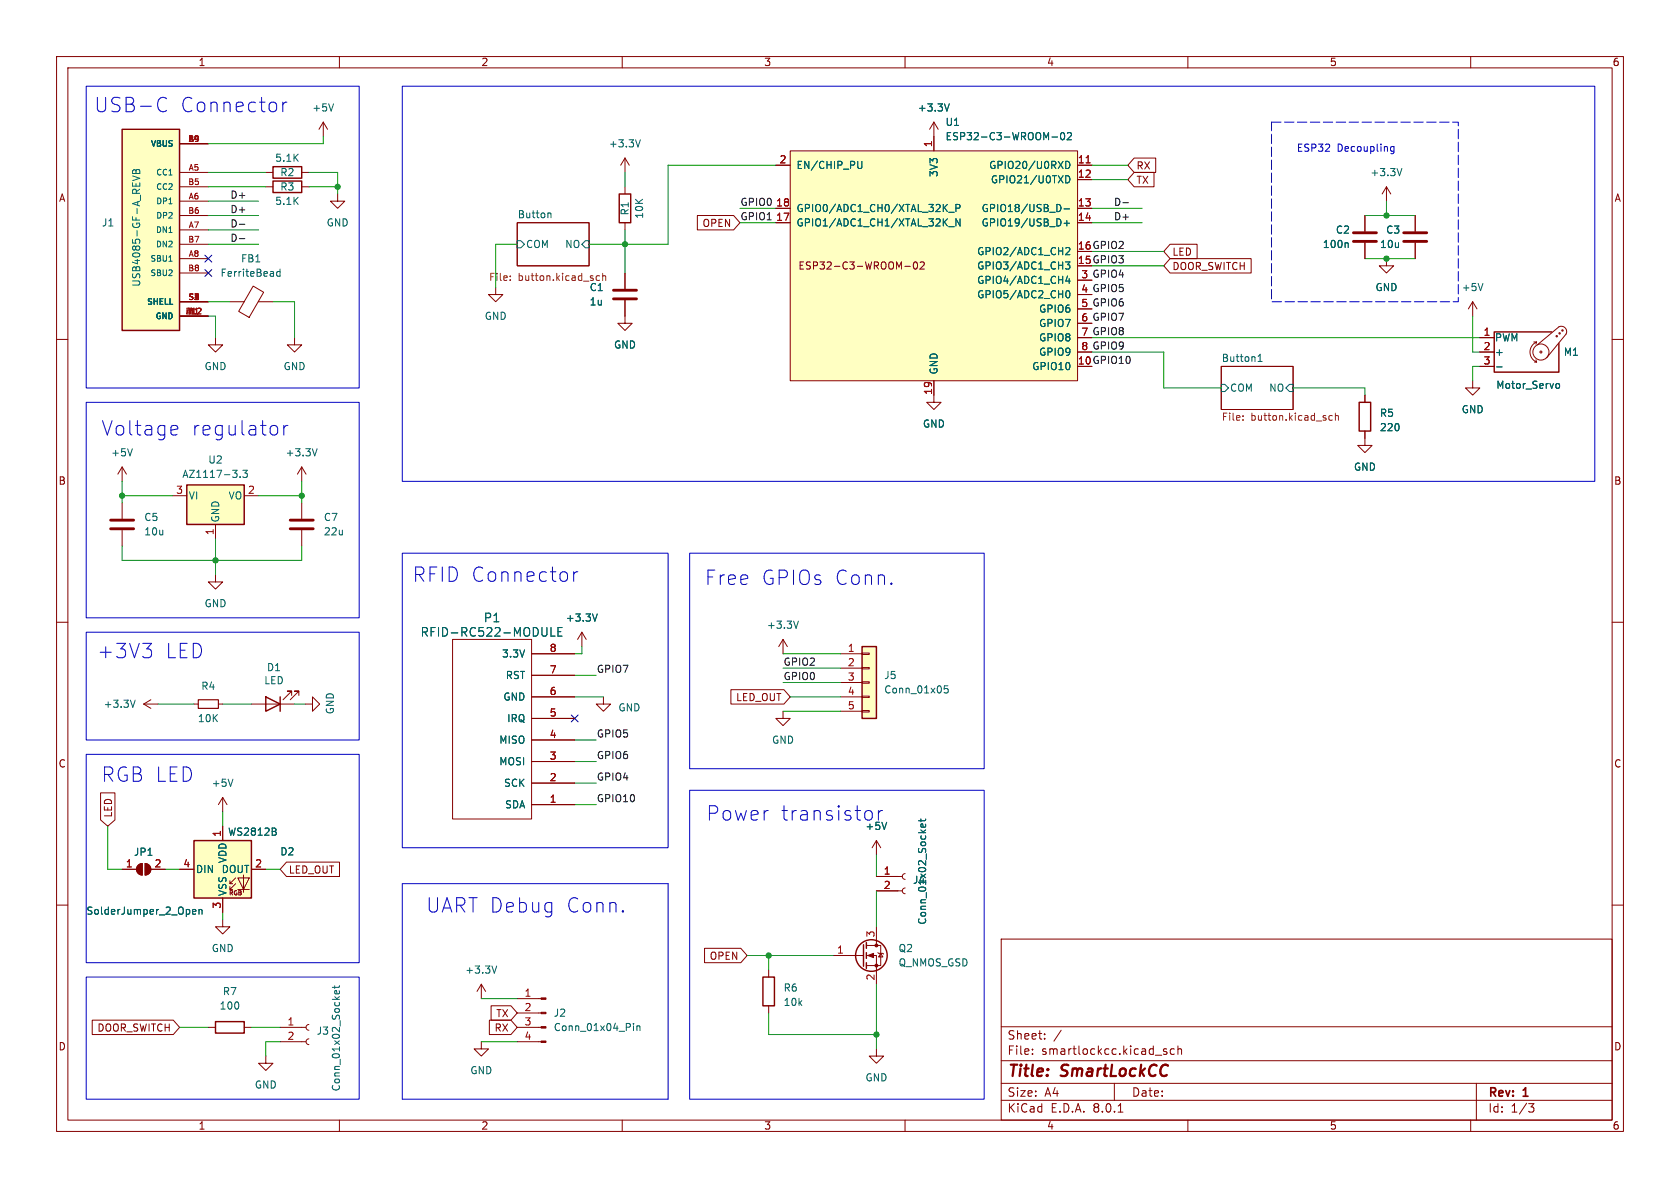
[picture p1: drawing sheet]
<svg xmlns="http://www.w3.org/2000/svg" width="297mm" height="210mm" viewBox="0 0 297 210" stroke-linecap="round" stroke-linejoin="round" font-family="sans-serif">
<g fill="none" stroke="#840000" stroke-width=".18">
<path d="M10 10h277v190h-277zM12 12h273v186h-273zM60 10v2M110 10v2M160 10v2M210 10v2M260 10v2M91.4 39.4h12.7v7.6h-12.7zM110.5 27.9l-.8 1.3M110.5 27.9v2.6M110.5 33v1.3M110.5 39.4v1.2"/>
<path d="M110.5 27.9l.8 1.3M10 60h2M87.6 50.8v1.3h1.3l-1.3 1.2-1.2-1.2h1.2M110.5 48.3v2.8M110.5 53.1v2.8M260.3 53.3l-.7 1.3M260.3 53.3v2.6M260.3 53.3l.8 1.3M261.6 59.7h2.6M275.6 57.8a.95 .95 0 0 1 1.1 .2 .95 .95 0 0 1 .2 1.1l-3.5 4.1M275.6 57.8l-3.8 3.2M285 60h2"/>
<path d="M165.1 69.9v1.2h1.3l-1.3 1.3-1.3-1.3h1.3M215.9 64.8h12.7v7.6h-12.7zM241.3 76.2v2.5h-1.3l1.3 1.3 1.3-1.3h-1.3M241.3 69.9v1.2M260.3 67.3v1.3h-1.2l1.2 1.3 1.3-1.3h-1.3M261.6 62.2h2.6M261.6 64.8h2.6M271.1 60.5h.6M271.3 64h.4M271.5 63.6l.2 .4M271.7 60.5a1.94 1.94 0 0 0-1.2 1.7 1.94 1.94 0 0 0 1.2 1.8M271.7 60.5l-.2 .3"/>
<path d="M10 110h2M80 113h14v31.8h-14zM94 119.4h7.6M94 115.6h7.6M102.9 111.8l-.8 1.2M102.9 111.8v2.5M102.9 111.8l.7 1.2M285 110h2M94 138.4h7.6M94 134.6h7.6M94 130.8h7.6M94 127h7.6"/>
<path d="M94 123.2h7.6M106.7 123.2v1.3h1.2l-1.2 1.2-1.3-1.2h1.3M10 160h2M94 142.2h7.6M285 160h2M91.4 179.1h4.3M91.4 176.5h4.3M177 166h108v32h-108zM36.8 181.6h1.3M43.2 181.6h1.2M49.5 184.2h4.6M49.5 181.6h4.6"/>
<path d="M54.6 183.6l-.3 .2-.2 .4 .2 .3 .3 .2M54.6 181.1l-.3 .2-.2 .3 .2 .4 .3 .1M60 198v2M85.1 184.2v1.2h1.3l-1.3 1.3-1.3-1.3h1.3M91.4 184.2h4.3M91.4 181.6h4.3M110 198v2M160 198v2M177 194.5h108M177 191.5h108M177 187.5h108M177 181.5h108"/>
<path d="M182.5 186.3v.1M182.5 185.5v.1M184.7 183.6v.1M184.7 182.8v.1M187.6 182.1l-1.3 2M197 191.5v3M197.7 196.6h.8M206.2 185.5l-.3-.1-.2 .2v.2l.5 .2v.3h-.5M207.6 185.5l-.4-.1-.3 .3v.4l.1 .2h.6M208.2 185.5l.3-.1 .3 .1 .1 .9M208.2 184.9v1.5M210 198v2"/>
<path d="M260 198v2M261 191.5v6.5M270.2 195.1h1l-.5 .6 .4 .1 .1 .5-.3 .3h-.4"/>
<circle cx="275.2" cy="59.4" r=".13"/>
<circle cx="275.7" cy="58.9" r=".13"/>
<circle cx="276.2" cy="58.4" r=".13"/>
<circle cx="272.4" cy="62.2" r="1.42"/>
<circle cx="272.4" cy="62.2" r=".18"/>
</g>
<g fill="none" stroke="#006464" stroke-width=".18">
<path d="M97 37.6l.4 .2v.7M113.2 24.7l-.4 1.3M91.4 42.5h.7l.6 .7-.6 .6h-.7zM103.5 42.5h.6v1.3h-.6l-.6-.6zM262.2 50.1l-.5 1.3M215.9 67.9h.6l.7 .7-.7 .6h-.6zM222.4 63.9h.7M222.4 63l.4-.4v1.3M228 67.9h.6v1.3h-.6l-.7-.6zM264.6 64.9h1M275 68l.3-.2 .3 .1 .1 .1-.1 .6-.3 .1-.3-.3M97.4 110.9v1.6h.7"/>
<path d="M98.6 111.7h.6M99.4 110.9h-.8v1.6h.8M105.6 108.5l-.4 1.3M59.2 174.2v.5M60 175.1v.4l-.2 .2-.6-.1v-.5h.3l.1 .6M60 174.2l-.2 .3h-1.1M112 180.9v.1M112 181.3v.9M112.6 181.3v.9M112.6 181.5l.2-.2 .3 .1v.8"/>
</g>
<path d="M90.2 49.5v.1M90.2 48.8v.1M106 48.8l-.4-.1-.2 .3 .1 .5h.5M106.5 48.9l.2-.2 .3 .1 .1 .8M106.5 48.3v1.3M219.7 74.2v.1M219.7 73.5v.1M235.5 73.5h-.3l-.3 .2 .2 .5h.4M236.1 73.6l.2-.1h.3v.8M236.1 73v1.3" fill="none" stroke="#725600" stroke-width=".18"/>
<path d="M109.5 34.3h2v5.1h-2zM274.3 58.7h-10.1v7.1h11.4v-5.1M240.3 71.1h2v5.1h-2zM38.1 180.6h5.1v2h-5.1z" fill="none" stroke="#840000" stroke-width=".25"/>
<path d="M108.5 52.8h4M108.5 51.3h4" fill="none" stroke="#840000" stroke-width=".51"/>
<g fill="#840000" stroke="#840000" stroke-width=".18">
<path d="M95.7 184h.8v.3h-.8z"/>
<path d="M95.7 181.5h.8v.2h-.8z"/>
<path d="M95.7 178.9h.8v.3h-.8z"/>
<path d="M95.7 176.4h.8v.3h-.8z"/>
</g>
<path d="M21.6 22.9h10.1v35.5h-10.1z" fill="#ffffc2"/>
<path d="M21.6 22.9h10.1v35.5h-10.1zM47 123.2l2.5 1.3-2.5 1.2zM49.5 123.2v2.5" fill="none" stroke="#840000" stroke-width=".25"/>
<g fill="none" stroke="#840000" stroke-width=".18">
<path d="M31.7 25.4h5.1M31.7 30.5h5.1M31.7 35.6h5.1M31.7 33h5.1M31.7 38.1h5.1M31.7 55.9h5.1M31.7 40.6h5.1M31.7 45.7h5.1M31.7 43.2h5.1M31.7 48.3h5.1M31.7 53.3h5.1M110.5 55.9v1.3h1.3l-1.3 1.2-1.3-1.2h1.3"/>
<path d="M44.4 124.5h7.7M51.6 122.9v-.7h-.8h.8l-1.6 1.5M52.8 122.9v-.7h-.7h.7l-1.5 1.5M54 124.5h1.2v-1.3l1.3 1.3-1.3 1.2v-1.2M39.4 141l-.8 1.2M39.4 141v2.5M39.4 141l.7 1.2M39.4 162.6v1.2h1.2l-1.2 1.3-1.3-1.3h1.3"/>
</g>
<path d="M23.4 31.1l1.3 .4-1.3 .4M23.5 30.1l.3-.1 .2 .2 .2-.2 .3-.1 .2 .3v.5h-1.3zM24 30.2v.5M29.9 46.2h.5M41.2 137.7l-.4 1.3" fill="none" stroke="#006464" stroke-width=".18"/>
<path d="M35.1 54.5h-.1" fill="none" stroke="#a90000" stroke-width=".18"/>
<path d="M34.3 148.6h10.1v10.2h-10.1z" fill="#ffffc2"/>
<g fill="none" stroke="#840000" stroke-width=".18">
<path d="M245.1 33l-.8 1.3M245.1 33v2.6M245.1 33l.8 1.3M21.6 153.7h2.5M24.4 153l.7-.3v2a1.02 1.02 0 0 1-.9-.6 1.02 1.02 0 0 1 .2-1.1zM25.7 152.7a1.02 1.02 0 0 1 1 1 1.02 1.02 0 0 1-1 1zM26.7 153.7h2.5M31.7 153.7h2.6M39.4 146.1v2.5M39.4 158.8v2.5M40.6 157.2h.5M40.6 156.2h.5"/>
<path d="M41.7 156.2l-1.1 1v-.5M41.7 155.2l-1.1 1v-.5M42 155.2h2.1l-1 2zM42 157.2h2.1M43.1 154.7v3M44.4 153.7h2.6"/>
</g>
<path d="M34.3 148.6h10.1v10.2h-10.1z" fill="none" stroke="#840000" stroke-width=".25"/>
<path d="M247.8 29.8l-.4 1.3M48.7 147l.1 .2-.1 .4M48.7 146.5v.4M34 161.2l.6-.1v-.3h-.4l-.2 .2 .1 .6h.5M35.2 160.9l.2-.1h.3v.8M35.2 160.8v.8" fill="none" stroke="#006464" stroke-width=".18"/>
<g fill="#840000" stroke="#840000" stroke-width=".18">
<path d="M24.4 153l.7-.3v2a1.02 1.02 0 0 1-.9-.6 1.02 1.02 0 0 1 .2-1.1z"/>
<path d="M25.7 152.7a1.02 1.02 0 0 1 1 1 1.02 1.02 0 0 1-1 1z"/>
</g>
<path d="M139.7 26.7h50.8v40.6h-50.8z" fill="#ffffc2"/>
<g fill="none" stroke="#840000" stroke-width=".18">
<path d="M47 30.5h1.3M47 33h1.3M53.3 30.5h1.3M53.3 33h1.3M57.1 21.6l-.7 1.3M57.1 21.6v2.5M57.1 21.6l.8 1.3M59.7 34.3v1.3h1.3l-1.3 1.2-1.3-1.2h1.3M137.2 29.2h2.5M137.2 36.8h2.5M137.2 39.4h2.5M139.7 26.7h50.8v40.6h-50.8z"/>
<path d="M165.1 21.6v5.1M165.1 21.6l-.8 1.3M165.1 21.6l.8 1.3M190.5 29.2h2.5M190.5 31.8h2.5M190.5 36.8h2.5M190.5 39.4h2.5M241.3 38.1v2.8M250.2 38.1v2.8M38.1 59.7v1.3h1.3l-1.3 1.2-1.3-1.2h1.3M40.6 53.3h2.6M44.8 50.6l1.8 1.1-2.6 4.4-1.8-1.1z"/>
<path d="M45.7 53.3h2.6M52.1 59.7v1.3h1.2l-1.2 1.2-1.3-1.2h1.3M160 47.1h.9M161.6 46.4l.2-.1a.68 .68 0 0 1 .4 .6 .68 .68 0 0 1-.4 .7l-.2-.2-.1-.3zM162.7 46.4l.5-.1 .2 .4-.8 .9h.8M190.5 49.5h2.5M190.5 54.6h2.5M190.5 57.2h2.5M190.5 59.7h2.5M241.3 42.9v2.8M245.1 45.7v1.3h1.3l-1.3 1.3-1.3-1.3h1.3M250.2 42.9v2.8"/>
<path d="M165.1 67.3v2.6M190.5 62.2h2.5M21.6 82.6l-.8 1.2M21.6 82.6v2.5M21.6 82.6l.8 1.2M53.3 82.6l-.7 1.2M53.3 82.6v2.5M53.3 82.6l.8 1.2M25.4 124.5h2.5M25.4 124.5l1.3 .7M26.7 123.7l-1.3 .8M34.3 124.5h.8"/>
<path d="M38.6 124.5h.8M154.9 148.6v2.5M154.9 157.5h4.6M154.9 154.9h4.6M154.9 148.6l-.7 1.3M154.9 148.6l.8 1.3M160 157l-.3 .1-.2 .4 .2 .3 .3 .2M160 154.4l-.3 .2-.2 .3 .2 .4 .3 .1M85.1 174l-.8 1.3M85.1 174v2.5M85.1 174l.8 1.3M135.9 171.5v1.2"/>
<path d="M135.9 177.8v1.3M147.3 168.9h5.4M153.2 168.9h1.7v5.1M153.2 167.1h2.5v3.6h-2.5M154.9 163.8v3.3M155.2 168.4l.1 .1h.8l.1 .2M155.7 168.5l.4 .7h-.8zM47 186.7v1.3h1.3l-1.3 1.2-1.3-1.2h1.3M154.9 185.4v1.3h1.3l-1.3 1.3-1.2-1.3h1.2"/>
</g>
<g fill="none" stroke="#006464" stroke-width=".18">
<path d="M59 18.4l-.5 1.2M167.8 18.4l-.4 1.2M152.4 28.5l-.1 1.2-.2 .1-.3-.1M167.7 37.5h1M169 36.8l.6-.1 .1-.1v-.3l-.7-.2v1.3M169.7 38.7v1.2l-.7-1.2v1.2M186 24.2h.9M187.3 36.2l.3 .5-.3 .6M187.6 23.6l.2-.2a.68 .68 0 0 1 .4 .7 .68 .68 0 0 1-.4 .6l-.2-.1-.1-.4zM188.1 36.9h1M188.1 39.5h1M188.4 28.5a.64 .64 0 0 1 .7 .7 .64 .64 0 0 1-.7 .6z"/>
<path d="M188.4 31.1a.64 .64 0 0 1 .7 .6 .64 .64 0 0 1-.7 .6zM188.6 39v.9M188.7 23.6l.5-.2 .2 .4-.8 .9h.8M49.5 47.6v1.2M49.5 48.1l-.4-.1-.2 .2 .1 .6h.5M167.7 40.1h1M188.4 46.3h.7l-.4 .5 .4 .1v.5l-.2 .2-.5-.2M188.4 43.9l.5-.1 .2 .3-.7 .9h.7M188.6 51.4h.1a.68 .68 0 0 1 .5 .6 .68 .68 0 0 1-.5 .6 .84 .84 0 0 1-.1-1.2zM188.7 48.8l-.3 .9h.8M189 49.3v.8M238.2 42.9l.1 .2v.7"/>
<path d="M23.4 79.3l-.4 1.3M56.1 79.3l-.5 1.3M23.9 123.8l-.4 1.2M156.8 145.4l-.5 1.2M162.8 144.8v.5M163.6 145.7v.3l-.1 .2h-.6v-.5l.2-.1 .1 .6M163.6 144.8l-.1 .3h-1.1M87.8 170.8l-.4 1.2"/>
</g>
<path d="M192 28.8h.7" fill="none" stroke="#a90000" stroke-width=".18"/>
<path d="M239.3 42.7h4M239.3 41.1h4M248.2 42.7h4M248.2 41.1h4" fill="none" stroke="#840000" stroke-width=".51"/>
<path d="M35.1 123.7h3.5v1.5h-3.5z" fill="none" stroke="#840000" stroke-width=".2"/>
<g fill="none" stroke="#840000" stroke-width=".25">
<path d="M48.3 29.5h5v2h-5zM48.3 32h5v2h-5zM134.9 172.7h2v5.1h-2zM152.7 167v3.8M153.2 166.6v1M153.2 168.4v1M153.2 170.2v1"/>
<circle cx="154.1" cy="168.9" r="2.79"/>
</g>
<g fill="#840000" stroke="#840000" stroke-width=".18">
<path d="M153.4 168.9l1-.4v.8z"/>
<circle cx="154.9" cy="170.7" r=".25"/>
<circle cx="154.9" cy="167.1" r=".25"/>
</g>
<path d="M33 85.7h10.2v7h-10.2z" fill="#ffffc2"/>
<path d="M33 85.7h10.2v7h-10.2z" fill="none" stroke="#840000" stroke-width=".25"/>
<path d="M21.6 88.9v2.8M21.6 93.7v2.8M30.5 87.6h2.5M38.1 92.7v2.6M43.2 87.6h2.5M53.3 88.9v2.8M53.3 93.7v2.8M38.1 101.6v1.3h1.3l-1.3 1.2-1.3-1.2h1.3M138.4 113l-.7 1.3M138.4 113v2.6M138.4 113l.8 1.3M138.4 125.7v1.3h1.3l-1.3 1.3-1.2-1.3h1.2" fill="none" stroke="#840000" stroke-width=".18"/>
<path d="M42.5 84.3v.1M42.9 83.1h.8l-.4 .5 .4 .1v.6l-.2 .1-.6-.1M141.2 109.8l-.5 1.3" fill="none" stroke="#006464" stroke-width=".18"/>
<path d="M19.6 93.5h4M19.6 91.9h4M51.3 93.5h4.1M51.3 91.9h4.1" fill="none" stroke="#840000" stroke-width=".51"/>
<path d="M152.4 114.3h2.5v12.7h-2.5z" fill="#ffffc2"/>
<g fill="none" stroke="#840000" stroke-width=".18">
<path d="M123.3 38.1h6.4l1.1 1.3-1.1 1.2h-6.4zM137.2 29.2h2.5M137.2 36.8h2.5M137.2 39.4h2.5M165.1 24.1v2.6M190.5 29.2h2.5M190.5 31.8h2.5M190.5 36.8h2.5M190.5 39.4h2.5M200.5 27.9h3.8v2.6h-3.8l-1.1-1.3zM200.5 30.5h3.5v2.5h-3.5l-1.1-1.2zM241.3 38.1v2.8"/>
<path d="M250.2 38.1v2.8M110.5 48.3v2.8M110.5 53.1v2.8M190.5 49.5h2.5M190.5 54.6h2.5M190.5 57.2h2.5M190.5 59.7h2.5M206.9 45.7h14.3v2.6h-14.3l-1.2-1.3zM206.9 43.2h4.7v2.5h-4.7l-1.2-1.2zM241.3 42.9v2.8M250.2 42.9v2.8M261.6 59.7h2.6"/>
<path d="M165.1 67.3v2.6M190.5 62.2h2.5M241.3 69.9v1.2M241.3 76.2v1.3M261.6 62.2h2.6M261.6 64.8h2.6M94 115.6h7.6M94 119.4h7.6M148.6 115.6h3.8M148.6 118.1h3.8M152.4 118h1.3v.2h-1.3zM152.4 115.4h1.3v.3h-1.3z"/>
<path d="M94 123.2h7.6M94 138.4h7.6M94 134.6h7.6M94 130.8h7.6M94 127h7.6M129.2 121.9h9.4l1.1 1.3-1.1 1.3h-9.4zM148.6 120.7h3.8M148.6 123.2h3.8M148.6 125.7h3.8M152.4 125.6h1.3v.3h-1.3zM152.4 123.1h1.3v.2h-1.3zM152.4 120.5h1.3v.3h-1.3z"/>
<path d="M17.8 140.2h2.5v4.7l-1.3 1.2-1.2-1.2zM21.6 153.7h2.5M26.7 153.7h2.5M31.7 153.7h2.6M39.4 146.1v2.5M39.4 158.8v2.5M44.4 153.7h2.6M50.6 152.4h9.4v2.5h-9.4l-1.1-1.2zM94 142.2h7.6M154.9 154.9h3.8M154.9 157.5h3.8M86.8 177.8h3.5l1.1 1.3-1.1 1.2h-3.5z"/>
<path d="M124.6 167.6h6.4l1.1 1.3-1.1 1.3h-6.4zM16.3 180.3h14.3l1.1 1.3-1.1 1.3h-14.3zM86.5 180.3h3.8l1.1 1.3-1.1 1.3h-3.8z"/>
</g>
<path d="M152.4 114.3h2.5v12.7h-2.5z" fill="none" stroke="#840000" stroke-width=".25"/>
<g fill="none" stroke="#006464" stroke-width=".18">
<path d="M167.8 18.4l-.4 1.2M152.4 28.5l-.1 1.2-.2 .1-.3-.1M167.7 37.5h1M169 36.8l.6-.1 .1-.1v-.3l-.7-.2v1.3M169.7 38.7v1.2l-.7-1.2v1.2M186 24.2h.9M187.3 36.2l.3 .5-.3 .6M187.6 23.6l.2-.2a.68 .68 0 0 1 .4 .7 .68 .68 0 0 1-.4 .6l-.2-.1-.1-.4zM188.1 36.9h1M188.1 39.5h1M188.4 28.5a.64 .64 0 0 1 .7 .7 .64 .64 0 0 1-.7 .6zM188.4 31.1a.64 .64 0 0 1 .7 .6 .64 .64 0 0 1-.7 .6z"/>
<path d="M188.6 39v.9M188.7 23.6l.5-.2 .2 .4-.8 .9h.8M167.7 40.1h1M188.4 46.3h.7l-.4 .5 .4 .1v.5l-.2 .2-.5-.2M188.4 43.9l.5-.1 .2 .3-.7 .9h.7M188.6 51.4h.1a.68 .68 0 0 1 .5 .6 .68 .68 0 0 1-.5 .6 .84 .84 0 0 1-.1-1.2zM188.7 48.8l-.3 .9h.8M189 49.3v.8M238.2 42.9l.1 .2v.7M264.6 64.9h1M275 68l.3-.2 .3 .1 .1 .1-.1 .6-.3 .1-.3-.3M97.4 110.9v1.6h.7"/>
<path d="M98.6 111.7h.6M99.4 110.9h-.8v1.6h.8M105.6 108.5l-.4 1.3M167.6 121.2h-.6l-.1 .6 .2-.1 .4 .1 .1 .2v.4l-.2 .1-.5-.1M48.7 147l.1 .2-.1 .4M48.7 146.5v.4M156.8 145.4l-.5 1.2M162.8 144.8v.5M163.6 145.7v.3l-.1 .2h-.6v-.5l.2-.1 .1 .6M163.6 144.8l-.1 .3h-1.1M34 161.2l.6-.1v-.3h-.4l-.2 .2 .1 .6h.5M35.2 160.9l.2-.1h.3v.8"/>
<path d="M35.2 160.8v.8"/>
</g>
<path d="M42.3 39.6h1M198.5 35.8h1M42.3 42.2h1" fill="none" stroke="#0f0f0f" stroke-width=".18"/>
<g fill="none" stroke="#0000c2" stroke-width=".18">
<path d="M15.2 15.2h48.3v53.4h-48.3zM28.3 17.3a.89 .89 0 0 1 1.1 .2M29.4 19.5a.89 .89 0 0 1-1.1 .1M50 18.1v1.7M50.7 18.1a.65 .65 0 0 0-.7 .4M71.1 15.2h210.8v69.9h-210.8zM246.4 25.9v1l-.2 .3-.3-.1M246.4 26l-.3-.1-.3 .2 .2 .6h.4M15.2 71.1h48.3v38.1h-48.3zM30.6 75.2l.7 .1 .1 .5-1.2 .3M31.3 76.8l-.7 .1M48.8 75.3l.3 .4v.7l-.3 .4"/>
<path d="M50.2 75.2v1.7M50.9 75.2a.65 .65 0 0 0-.7 .5M71.1 97.8h47v52.1h-47zM121.9 97.8h52.1v38.1h-52.1zM15.2 111.8h48.3v19h-48.3zM25.2 113.7h1.6l-.9 1M26.3 114.7l.5 .5v.6l-.5 .5M101.4 101.1v1.7M102.1 101.1a.65 .65 0 0 0-.7 .5M15.2 133.4h48.3v36.8h-48.3zM121.9 139.7h52.1v54.6h-52.1zM71.1 156.2h47v38.1h-47z"/>
<path d="M153.4 143.3a.69 .69 0 0 1 .8 .5v.7a.69 .69 0 0 1-.8 .5M155.3 143.3v1.7M156 143.3a.65 .65 0 0 0-.7 .5M15.2 172.7h48.3v21.6h-48.3z"/>
</g>
<path d="M224.8 21.6h33v31.7h-33z" fill="none" stroke="#0000c2" stroke-width=".18" stroke-dasharray="1.7 .6"/>
<g fill="none" stroke="#009600" stroke-width=".18">
<path d="M36.8 30.5h10.2M36.8 38.1h8.9M36.8 33h10.2M36.8 35.6h8.9M54.6 30.5h5.1v3.8M54.6 33h5.1M57.1 24.1v1.3h-20.3M110.5 30.5v2.5M130.8 36.8h6.4M130.8 39.4h6.4M137.2 29.2h-19.1v14h-14M193 31.8h6.4"/>
<path d="M193 29.2h6.4M193 36.8h8.9M193 39.4h8.9M241.3 38.1h8.9M245.1 35.6v2.5M36.8 53.3h3.8M36.8 43.2h8.9M36.8 55.9h1.3v3.8M36.8 40.6h8.9M48.3 53.3h3.8v6.4M91.4 43.2h-3.8v7.6M110.5 40.6v7.7"/>
<path d="M193 44.5h12.7M193 47h12.7M193 59.7h68.6M241.3 45.7h8.9M260.3 55.9v6.3h1.3M193 62.2h12.7v6.4h10.2M228.6 68.6h12.7v1.3M261.6 64.8h-1.3v2.5M21.6 85.1v3.8M21.6 96.5v2.6h31.7v-2.6M21.6 87.6h8.9M38.1 95.3v6.3"/>
<path d="M45.7 87.6h7.6M53.3 85.1v3.8M101.6 119.4h3.8M102.9 114.3v1.3h-1.3M138.4 115.6h10.2M138.4 118.1h10.2M27.9 124.5h6.4M39.4 124.5h5M52.1 124.5h1.9M101.6 123.2h5.1M101.6 130.8h3.8M101.6 134.6h3.8"/>
<path d="M101.6 138.4h3.8M138.4 125.7h10.2M138.4 120.7h10.2M139.7 123.2h8.9M19 146.1v7.6h2.6M29.2 153.7h2.5M39.4 143.5v2.6M47 153.7h2.5M101.6 142.2h3.8M154.9 151.1v3.8M154.9 157.5v6.3M39.4 161.3v1.3"/>
<path d="M85.1 176.5h6.3M132.1 168.9h15.2M135.9 179.1v3.8h19M135.9 168.9v2.6M154.9 174v11.4M31.7 181.6h5.1M44.4 181.6h5.1M49.5 184.2h-2.5v2.5M85.1 184.2h6.3"/>
</g>
<path d="M36.2 45.1l1.2 1.2M36.2 47.7l1.2 1.2M37.4 45.1l-1.2 1.2M37.4 47.7l-1.2 1.2M101 126.4l1.2 1.2M102.2 126.4l-1.2 1.2" fill="none" stroke="#000084" stroke-width=".18"/>
<path d="M192 28.8h.7" fill="none" stroke="#a90000" stroke-width=".18"/>
<g fill="#009600" stroke="#009600" stroke-width=".18">
<circle cx="154.9" cy="182.9" r=".46"/>
<circle cx="135.9" cy="168.9" r=".46"/>
<circle cx="59.7" cy="33" r=".46"/>
<circle cx="110.5" cy="43.2" r=".46"/>
<circle cx="38.1" cy="99.1" r=".46"/>
<circle cx="53.3" cy="87.6" r=".46"/>
<circle cx="21.6" cy="87.6" r=".46"/>
<circle cx="245.1" cy="38.1" r=".46"/>
<circle cx="245.1" cy="45.7" r=".46"/>
</g>
<g font-size="3.5" fill="#0000c2">
<text x="16.5" y="20.1">USB-C</text>
<text x="31.7" y="20.1">Connector</text>
<text x="17.8" y="77.2">Voltage</text>
<text x="33.7" y="77.2">regulator</text>
<text x="72.9" y="103.1">RFID Connector</text>
<text x="124.5" y="103.6">Free</text>
<text x="134.4" y="103.6">GPIOs Conn.</text>
<text x="17" y="116.6">+3V3</text>
<text x="29.1" y="116.6">LED</text>
<text x="17.8" y="138.4">RGB LED</text>
<text x="124.7" y="145.3">Power</text>
<text x="137.8" y="145.3">transistor</text>
<text x="75.2" y="161.5">UART Debug</text>
<text x="99.9" y="161.5">Conn.</text>
</g>
<g font-size="2.8" fill="#840000">
<text x="178" y="190.9">Title:</text>
<text x="187.7" y="190.9">SmartLockCC</text>
</g>
<g font-size="2.1" fill="#006464">
<text x="74.3" y="112.8">RFID-RC522-MODULE</text>
<text x="85.4" y="110.2">P1</text>
</g>
<g font-size="2.1" fill="#840000">
<text x="178" y="184">Sheet:</text>
<text x="178" y="186.7">File:</text>
<text x="184.1" y="186.7">smartlockcc.kicad_sch</text>
<text x="178" y="196.9">KiCad</text>
<text x="178" y="194.1">Size:</text>
<text x="184.7" y="194.1">A4</text>
<text x="185.7" y="196.9">E.D.A.</text>
<text x="193.3" y="196.9">8.0.1</text>
<text x="200" y="194.1">Date:</text>
<text x="263" y="194.3">Rev:</text>
<text x="263" y="196.9">Id:</text>
<text x="267.1" y="196.9">1/3</text>
<text x="269.4" y="194.3">1</text>
</g>
<g font-size="1.8" fill="#840000">
<text x="35" y="11.9">1</text>
<text x="85" y="11.9">2</text>
<text x="135" y="11.9">3</text>
<text x="185" y="11.9">4</text>
<text x="235" y="11.9">5</text>
<text x="285" y="11.9">6</text>
<text x="10.3" y="35.9">A</text>
<text x="200.8" y="30.2">RX</text>
<text x="200.8" y="32.7">TX</text>
<text x="285.3" y="35.9">A</text>
<text x="124.1" y="40.3">OPEN</text>
<text x="141" y="47.9">ESP32-C3-WROOM-02</text>
<text x="190.5" y="46.7">15 GPIO3</text>
<text x="190.5" y="44.2">16 GPIO2</text>
<text x="207.2" y="47.9">DOOR_SWITCH</text>
<text x="207.2" y="45.4">LED</text>
<text x="191.1" y="51.8">4 GPIO5</text>
<text x="190.5" y="64.5">10 GPIO10</text>
<text x="10.3" y="85.9">B</text>
<text x="285.3" y="85.9">B</text>
<text x="130" y="124.1">LED_OUT</text>
<text x="10.3" y="135.9">C</text>
<text x="285.3" y="135.9">C</text>
<text x="20" y="144.6" transform="rotate(-90 20 144.6)">LED</text>
<text x="51" y="154.6">LED_OUT</text>
<text x="125.4" y="169.9">OPEN</text>
<text x="10.3" y="185.9">D</text>
<text x="17.1" y="182.6">DOOR_SWITCH</text>
<text x="87.3" y="182.6">RX</text>
<text x="87.6" y="180">TX</text>
<text x="285.3" y="185.9">D</text>
<text x="35" y="199.9">1</text>
<text x="85" y="199.9">2</text>
<text x="135" y="199.9">3</text>
<text x="185" y="199.9">4</text>
<text x="235" y="199.9">5</text>
<text x="285" y="199.9">6</text>
</g>
<g font-size="1.8" fill="#006464">
<text x="55.1" y="19.9">+5V</text>
<text x="162.2" y="19.9">+3.3V</text>
<text x="167.1" y="22.5">U1</text>
<text x="48.6" y="28.8">5.1K</text>
<text x="107.5" y="26.3">+3.3V</text>
<text x="167.1" y="25">ESP32-C3-WROOM-02</text>
<text x="49.5" y="31.3">R2</text>
<text x="49.5" y="33.9">R3</text>
<text x="140.7" y="30.1">EN/CHIP_PU</text>
<text x="166" y="31.4" transform="rotate(-90 166 31.4)">3V3</text>
<text x="174.8" y="30.1">GPIO20/U0RXD</text>
<text x="175.1" y="32.6">GPIO21/U0TXD</text>
<text x="242.2" y="31.3">+3.3V</text>
<text x="17.9" y="40.2">J1</text>
<text x="48.6" y="36.4">5.1K</text>
<text x="57.7" y="40.2">GND</text>
<text x="91.4" y="38.7">Button</text>
<text x="111.4" y="38.2" transform="rotate(-90 111.4 38.2)">R1</text>
<text x="113.9" y="38.8" transform="rotate(-90 113.9 38.8)">10K</text>
<text x="140.7" y="40.2">GPIO1/ADC1_CH1/XTAL_32K_N</text>
<text x="140.7" y="37.7">GPIO0/ADC1_CH0/XTAL_32K_P</text>
<text x="173.4" y="37.7">GPIO18/USB_D-</text>
<text x="173.4" y="40.2">GPIO19/USB_D+</text>
<text x="236.1" y="41.5">C2</text>
<text x="245" y="41.5">C3</text>
<text x="42.5" y="46.6">FB1</text>
<text x="92.9" y="44">COM</text>
<text x="99.8" y="44">NO</text>
<text x="172.6" y="47.9">GPIO3/ADC1_CH3</text>
<text x="172.6" y="45.3">GPIO2/ADC1_CH2</text>
<text x="233.8" y="44">100n</text>
<text x="243.9" y="44">10u</text>
<text x="25" y="50.8" transform="rotate(-90 25 50.8)">USB4085-GF-A_REVB</text>
<text x="38.9" y="49.1">FerriteBead</text>
<text x="104.1" y="51.7">C1</text>
<text x="172.6" y="50.4">GPIO4/ADC1_CH4</text>
<text x="172.6" y="52.9">GPIO5/ADC2_CH0</text>
<text x="243.1" y="51.7">GND</text>
<text x="258.3" y="51.7">+5V</text>
<text x="85.6" y="56.7">GND</text>
<text x="104.1" y="54.2">1u</text>
<text x="183.6" y="55.5">GPIO6</text>
<text x="183.6" y="58">GPIO7</text>
<text x="36.1" y="65.6">GND</text>
<text x="50" y="65.6">GND</text>
<text x="108.5" y="61.8">GND</text>
<text x="182.4" y="65.6">GPIO10</text>
<text x="183.6" y="60.6">GPIO8</text>
<text x="183.6" y="63.1">GPIO9</text>
<text x="215.9" y="64.1">Button1</text>
<text x="264.2" y="60.6">PWM</text>
<text x="264.2" y="63.1">+</text>
<text x="276.4" y="63.1">M1</text>
<text x="166" y="66.3" transform="rotate(-90 166 66.3)">GND</text>
<text x="217.4" y="69.4">COM</text>
<text x="224.3" y="69.4">NO</text>
<text x="264.4" y="68.9">Motor_Servo</text>
<text x="163.1" y="75.8">GND</text>
<text x="243.8" y="73.9">R5</text>
<text x="243.8" y="76.4">220</text>
<text x="258.3" y="73.3">GND</text>
<text x="19.6" y="80.9">+5V</text>
<text x="36.7" y="82.1">U2</text>
<text x="50.4" y="80.9">+3.3V</text>
<text x="239.3" y="83.4">GND</text>
<text x="32.1" y="84.7">AZ1117-3.3</text>
<text x="33.3" y="88.5">VI</text>
<text x="40.3" y="88.5">VO</text>
<text x="25.4" y="92.3">C5</text>
<text x="25.4" y="94.8">10u</text>
<text x="39" y="92.5" transform="rotate(-90 39 92.5)">GND</text>
<text x="57.2" y="92.3">C7</text>
<text x="57.2" y="94.8">22u</text>
<text x="36.1" y="107.5">GND</text>
<text x="99.9" y="110.1">+3.3V</text>
<text x="135.5" y="111.4">+3.3V</text>
<text x="47.1" y="118.8">D1</text>
<text x="88.6" y="116.4">3.3V</text>
<text x="18.2" y="125.3">+3.3V</text>
<text x="35.5" y="122.1">R4</text>
<text x="46.6" y="121.2">LED</text>
<text x="88.9" y="124.1">GND</text>
<text x="89.3" y="120.2">RST</text>
<text x="109.2" y="126">GND</text>
<text x="156.2" y="120.2">J5</text>
<text x="156.2" y="122.8">Conn_01x05</text>
<text x="34.9" y="127.9">10K</text>
<text x="59.2" y="126.4" transform="rotate(-90 59.2 126.4)">GND</text>
<text x="88.2" y="131.7">MISO</text>
<text x="89.6" y="127.9">IRQ</text>
<text x="136.4" y="131.7">GND</text>
<text x="88.2" y="135.5">MOSI</text>
<text x="37.3" y="139.3">+5V</text>
<text x="89" y="139.3">SCK</text>
<text x="89.2" y="143.1">SDA</text>
<text x="40.2" y="147.9">WS2812B</text>
<text x="152.9" y="146.9">+5V</text>
<text x="23.6" y="151.5">JP1</text>
<text x="34.5" y="154.5">DIN</text>
<text x="39.1" y="154.5">DOUT</text>
<text x="40.2" y="152.7" transform="rotate(-90 40.2 152.7)">VDD</text>
<text x="49.5" y="151.4">D2</text>
<text x="15.2" y="161.9">SolderJumper_2_Open</text>
<text x="40.2" y="158.5" transform="rotate(-90 40.2 158.5)">VSS</text>
<text x="161.3" y="156.4">J4</text>
<text x="163.9" y="163.6" transform="rotate(-90 163.9 163.6)">Conn_01x02_Socket</text>
<text x="37.3" y="168.5">GND</text>
<text x="82.1" y="172.3">+3.3V</text>
<text x="158.8" y="171">Q_NMOS_GSD</text>
<text x="158.8" y="168.5">Q2</text>
<text x="38.7" y="178.7">100</text>
<text x="39.3" y="176.1">R7</text>
<text x="97.8" y="179.9">J2</text>
<text x="138.4" y="175.5">R6</text>
<text x="138.4" y="178">10k</text>
<text x="55.9" y="183.1">J3</text>
<text x="97.8" y="182.5">Conn_01x04_Pin</text>
<text x="83.1" y="190.1">GND</text>
<text x="152.9" y="191.4">GND</text>
<text x="45" y="192.6">GND</text>
<text x="60.3" y="193" transform="rotate(-90 60.3 193)">Conn_01x02_Socket</text>
</g>
<g font-size="1.8" fill="#a90000">
<text x="137.7" y="29">2</text>
<text x="164.8" y="26.1" transform="rotate(-90 164.8 26.1)">1</text>
<text x="190.5" y="29">11</text>
<text x="190.5" y="31.5">12</text>
<text x="137.1" y="39.1">17</text>
<text x="137.1" y="36.6">18</text>
<text x="190.5" y="36.6">13</text>
<text x="190.5" y="39.1">14</text>
<text x="190.5" y="46.7">15</text>
<text x="190.5" y="44.2">16</text>
<text x="191.1" y="49.3">3</text>
<text x="191.1" y="51.8">4</text>
<text x="191.1" y="54.4">5</text>
<text x="191.1" y="56.9">6</text>
<text x="191.1" y="59.4">7</text>
<text x="262.2" y="59.4">1</text>
<text x="190.5" y="64.5">10</text>
<text x="191.1" y="62">8</text>
<text x="262.2" y="62">2</text>
<text x="262.2" y="64.5">3</text>
<text x="164.8" y="69.9" transform="rotate(-90 164.8 69.9)">19</text>
<text x="31" y="87.4">3</text>
<text x="43.7" y="87.4">2</text>
<text x="37.8" y="94.7" transform="rotate(-90 37.8 94.7)">1</text>
<text x="97.1" y="119.1">7</text>
<text x="97.1" y="115.3">8</text>
<text x="149.8" y="115.3">1</text>
<text x="149.8" y="117.9">2</text>
<text x="97.1" y="122.9">6</text>
<text x="149.8" y="120.4">3</text>
<text x="149.8" y="122.9">4</text>
<text x="149.8" y="125.5">5</text>
<text x="97.1" y="130.6">4</text>
<text x="97.1" y="126.7">5</text>
<text x="97.1" y="134.4">3</text>
<text x="97.1" y="142">1</text>
<text x="97.1" y="138.2">2</text>
<text x="39.1" y="148" transform="rotate(-90 39.1 148)">1</text>
<text x="22.2" y="153.4">1</text>
<text x="27.2" y="153.4">2</text>
<text x="32.3" y="153.4">4</text>
<text x="45" y="153.4">2</text>
<text x="156.1" y="154.7">1</text>
<text x="39.1" y="160.7" transform="rotate(-90 39.1 160.7)">3</text>
<text x="156.1" y="157.2">2</text>
<text x="154.7" y="165.8" transform="rotate(-90 154.7 165.8)">3</text>
<text x="147.9" y="168.7">1</text>
<text x="154.7" y="173.4" transform="rotate(-90 154.7 173.4)">2</text>
<text x="92.6" y="176.3">1</text>
<text x="92.6" y="178.8">2</text>
<text x="50.7" y="181.4">1</text>
<text x="50.7" y="183.9">2</text>
<text x="92.6" y="181.4">3</text>
<text x="92.6" y="183.9">4</text>
</g>
<g font-size="1.8" fill="#0000c2">
<text x="229.2" y="27">ESP32</text>
<text x="236.4" y="27">Decoupling</text>
</g>
<g font-size="1.8" fill="#0f0f0f">
<text x="40.6" y="35.2">D+</text>
<text x="40.6" y="37.8">D+</text>
<text x="40.6" y="40.3">D-</text>
<text x="130.8" y="39">GPIO1</text>
<text x="130.8" y="36.5">GPIO0</text>
<text x="196.8" y="36.5">D-</text>
<text x="196.8" y="39">D+</text>
<text x="40.6" y="42.8">D-</text>
<text x="191.1" y="49.3">3 GPIO4</text>
<text x="191.1" y="54.4">5 GPIO6</text>
<text x="191.1" y="56.9">6 GPIO7</text>
<text x="191.1" y="59.4">7 GPIO8</text>
<text x="191.1" y="62">8 GPIO9</text>
<text x="105.4" y="119">GPIO7</text>
<text x="138.4" y="117.8">GPIO2</text>
<text x="138.4" y="120.3">GPIO0</text>
<text x="105.4" y="130.5">GPIO5</text>
<text x="105.4" y="134.3">GPIO6</text>
<text x="105.4" y="138.1">GPIO4</text>
<text x="105.4" y="141.9">GPIO10</text>
</g>
<g font-size="1.8" fill="#725600">
<text x="86.4" y="50">File:</text>
<text x="91.6" y="50">button.kicad_sch</text>
<text x="215.9" y="74.7">File:</text>
<text x="221.1" y="74.7">button.kicad_sch</text>
</g>
<g font-size="1.4" fill="#006464">
<text x="26.6" y="26.1">VBUS</text>
<text x="27.5" y="31.2">CC1</text>
<text x="27.5" y="33.8">CC2</text>
<text x="27.4" y="41.4">DN1</text>
<text x="27.5" y="36.3">DP1</text>
<text x="27.5" y="38.8">DP2</text>
<text x="26.5" y="46.5">SBU1</text>
<text x="27.4" y="43.9">DN2</text>
<text x="26.5" y="49">SBU2</text>
<text x="25.9" y="54.1">SHELL</text>
<text x="27.4" y="56.6">GND</text>
</g>
<g font-size="1.4" fill="#a90000">
<text x="33.2" y="25.1">B4</text>
<text x="33.2" y="32.8">B5</text>
<text x="33.2" y="30.2">A5</text>
<text x="33.2" y="35.3">A6</text>
<text x="33.2" y="37.8">B6</text>
<text x="33.2" y="40.4">A7</text>
<text x="33.2" y="42.9">B7</text>
<text x="33.2" y="45.5">A8</text>
<text x="33.2" y="48">B8</text>
<text x="33.2" y="53.1">S1</text>
<text x="34.1" y="53.1">2</text>
<text x="32.7" y="55.6">B12</text>
<text x="33.2" y="55.6">B1</text>
</g>
<text font-size="1.1" fill="#840000" x="40.4" y="158.5">RGB</text>
</svg>
